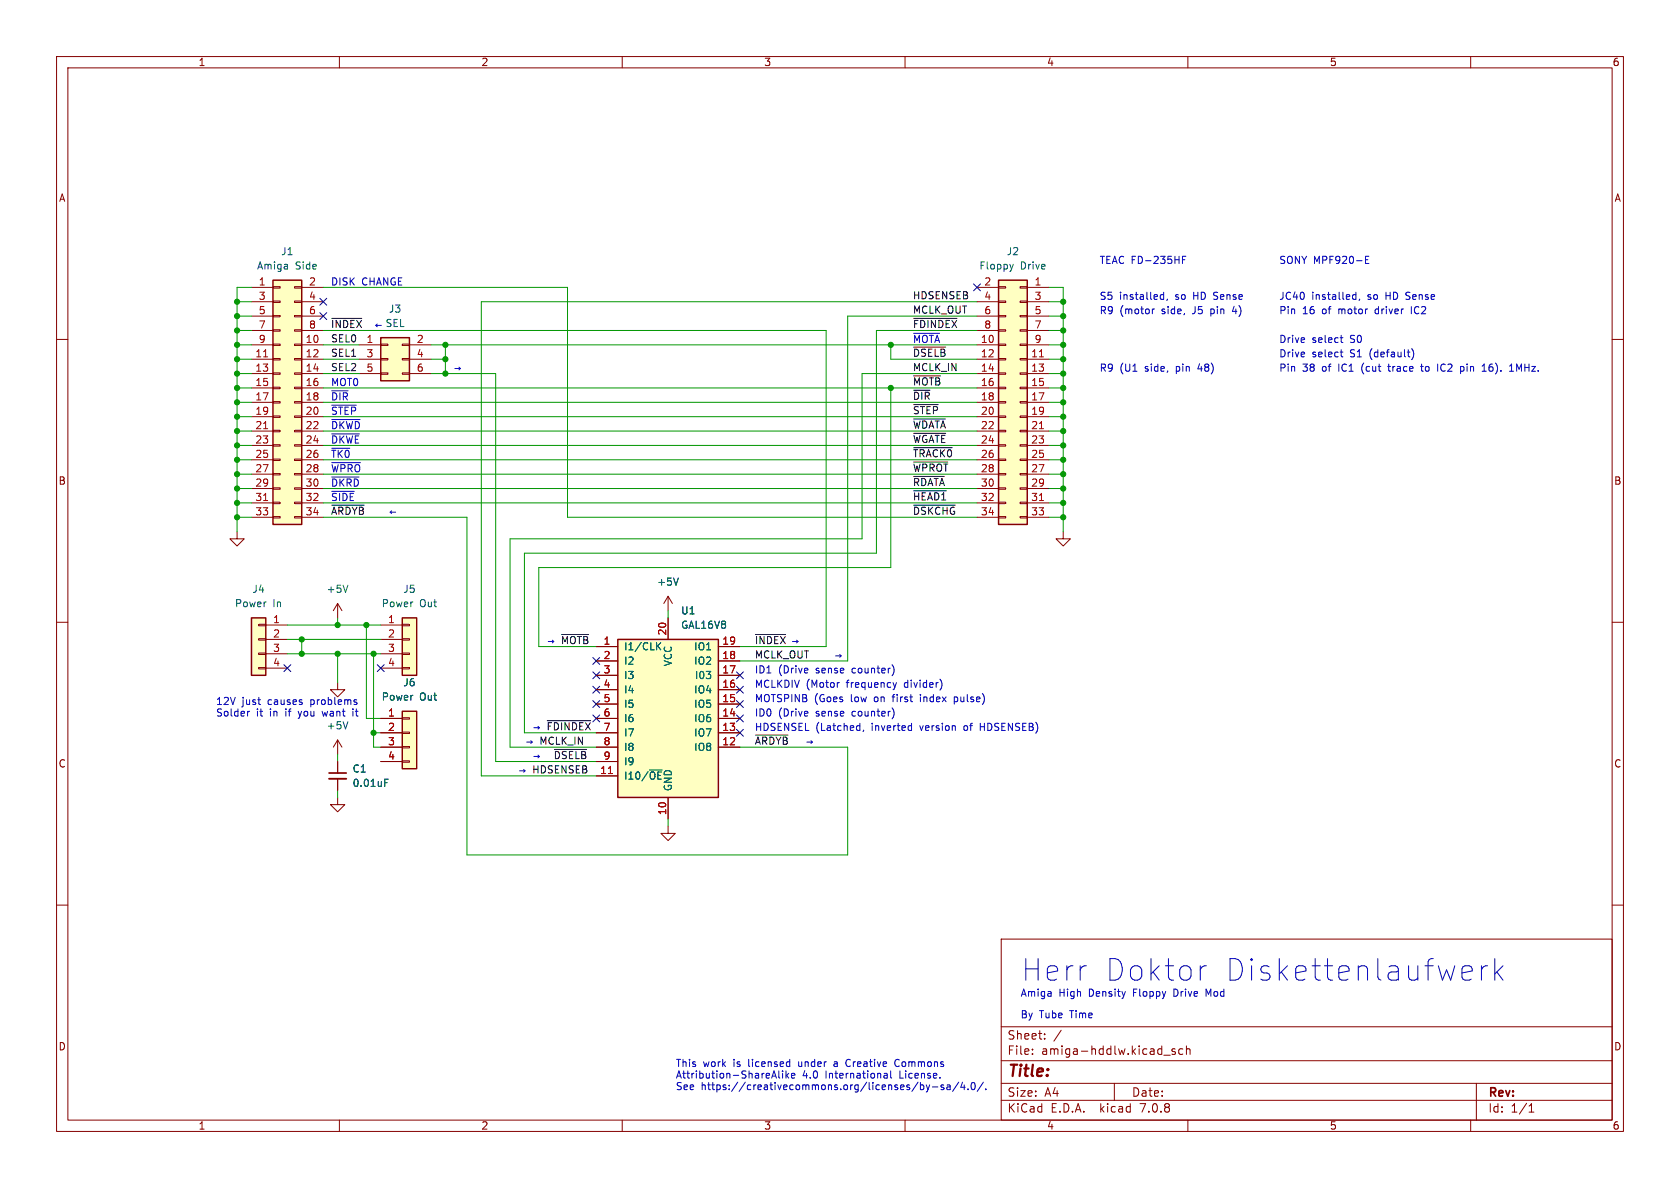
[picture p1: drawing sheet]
<svg xmlns="http://www.w3.org/2000/svg" width="297mm" height="210mm" viewBox="0 0 297 210" stroke-linecap="round" stroke-linejoin="round" font-family="sans-serif">
<g fill="none" stroke="#840000" stroke-width=".18">
<path d="M10 10h277v190h-277zM12 12h273v186h-273zM60 10v2M110 10v2M160 10v2M210 10v2M260 10v2M10 60h2M44.4 50.8h3.9M44.4 53.3h3.9M44.4 55.9h3.9M44.4 58.4h3.9"/>
<path d="M48.3 58.3h1.2v.2h-1.2zM48.3 55.8h1.2v.2h-1.2zM48.3 53.2h1.2v.3h-1.2zM48.3 50.7h1.2v.2h-1.2zM52.1 58.3h1.2v.2h-1.2zM52.1 55.8h1.2v.2h-1.2zM52.1 53.2h1.2v.3h-1.2zM52.1 50.7h1.2v.2h-1.2zM53.3 50.8h3.8M53.3 53.3h3.8M53.3 55.9h3.8M53.3 58.4h3.8"/>
<path d="M172.7 50.8h3.8M172.7 53.3h3.8M172.7 55.9h3.8M172.7 58.4h3.8M176.5 58.3h1.3v.2h-1.3zM176.5 55.8h1.3v.2h-1.3zM176.5 53.2h1.3v.3h-1.3zM176.5 50.7h1.3v.2h-1.3zM180.3 58.3h1.3v.2h-1.3zM180.3 55.8h1.3v.2h-1.3zM180.3 53.2h1.3v.3h-1.3zM180.3 50.7h1.3v.2h-1.3z"/>
<path d="M181.6 50.8h3.8M181.6 53.3h3.8M181.6 55.9h3.8M181.6 58.4h3.8M285 60h2M44.4 61h3.9M44.4 63.5h3.9M44.4 66h3.9M44.4 68.6h3.9M44.4 71.1h3.9M44.4 73.7h3.9M44.4 76.2h3.9"/>
<path d="M44.4 78.7h3.9M48.3 78.6h1.2v.3h-1.2zM48.3 76.1h1.2v.2h-1.2zM48.3 73.5h1.2v.3h-1.2zM48.3 71h1.2v.2h-1.2zM48.3 68.5h1.2v.2h-1.2zM48.3 65.9h1.2v.3h-1.2zM48.3 63.4h1.2v.2h-1.2zM48.3 60.8h1.2v.3h-1.2zM52.1 78.6h1.2v.3h-1.2zM52.1 76.1h1.2v.2h-1.2zM52.1 73.5h1.2v.3h-1.2z"/>
<path d="M52.1 71h1.2v.2h-1.2zM52.1 68.5h1.2v.2h-1.2zM52.1 65.9h1.2v.3h-1.2zM52.1 63.4h1.2v.2h-1.2zM52.1 60.8h1.2v.3h-1.2zM53.3 61h3.8M53.3 63.5h3.8M53.3 66h3.8M53.3 68.6h3.8M53.3 71.1h3.8M53.3 73.7h3.8M53.3 76.2h3.8"/>
<path d="M53.3 78.7h3.8M63.5 61h3.8M63.5 63.5h3.8M63.5 66h3.8M67.3 65.9h1.3v.3h-1.3zM67.3 63.4h1.3v.2h-1.3zM67.3 60.8h1.3v.3h-1.3zM71.1 65.9h1.3v.3h-1.3zM71.1 63.4h1.3v.2h-1.3zM71.1 60.8h1.3v.3h-1.3zM72.4 61h3.8M72.4 63.5h3.8"/>
<path d="M72.4 66h3.8M172.7 61h3.8M172.7 63.5h3.8M172.7 66h3.8M172.7 68.6h3.8M172.7 71.1h3.8M172.7 73.7h3.8M172.7 76.2h3.8M172.7 78.7h3.8M176.5 78.6h1.3v.3h-1.3zM176.5 76.1h1.3v.2h-1.3zM176.5 73.5h1.3v.3h-1.3z"/>
<path d="M176.5 71h1.3v.2h-1.3zM176.5 68.5h1.3v.2h-1.3zM176.5 65.9h1.3v.3h-1.3zM176.5 63.4h1.3v.2h-1.3zM176.5 60.8h1.3v.3h-1.3zM180.3 78.6h1.3v.3h-1.3zM180.3 76.1h1.3v.2h-1.3zM180.3 73.5h1.3v.3h-1.3zM180.3 71h1.3v.2h-1.3zM180.3 68.5h1.3v.2h-1.3zM180.3 65.9h1.3v.3h-1.3zM180.3 63.4h1.3v.2h-1.3z"/>
<path d="M180.3 60.8h1.3v.3h-1.3zM181.6 61h3.8M181.6 63.5h3.8M181.6 66h3.8M181.6 68.6h3.8M181.6 71.1h3.8M181.6 73.7h3.8M181.6 76.2h3.8M181.6 78.7h3.8M41.9 94v1.3h1.3l-1.3 1.2-1.3-1.2h1.3M44.4 81.3h3.9M44.4 83.8h3.9"/>
<path d="M44.4 86.4h3.9M44.4 88.9h3.9M44.4 91.4h3.9M48.3 91.3h1.2v.3h-1.2zM48.3 88.8h1.2v.2h-1.2zM48.3 86.2h1.2v.3h-1.2zM48.3 83.7h1.2v.2h-1.2zM48.3 81.2h1.2v.2h-1.2zM52.1 91.3h1.2v.3h-1.2zM52.1 88.8h1.2v.2h-1.2zM52.1 86.2h1.2v.3h-1.2zM52.1 83.7h1.2v.2h-1.2z"/>
<path d="M52.1 81.2h1.2v.2h-1.2zM53.3 81.3h3.8M53.3 83.8h3.8M53.3 86.4h3.8M53.3 88.9h3.8M53.3 91.4h3.8M172.7 81.3h3.8M172.7 83.8h3.8M172.7 86.4h3.8M172.7 88.9h3.8M172.7 91.4h3.8M176.5 91.3h1.3v.3h-1.3z"/>
<path d="M176.5 88.8h1.3v.2h-1.3zM176.5 86.2h1.3v.3h-1.3zM176.5 83.7h1.3v.2h-1.3zM176.5 81.2h1.3v.2h-1.3zM180.3 91.3h1.3v.3h-1.3zM180.3 88.8h1.3v.2h-1.3zM180.3 86.2h1.3v.3h-1.3zM180.3 83.7h1.3v.2h-1.3zM180.3 81.2h1.3v.2h-1.3zM181.6 81.3h3.8M181.6 83.8h3.8M181.6 86.4h3.8"/>
<path d="M181.6 88.9h3.8M181.6 91.4h3.8M188 94v1.3h-1.3l1.3 1.2 1.2-1.2h-1.2M10 110h2M45.7 118h1.3v.2h-1.3zM45.7 115.4h1.3v.3h-1.3zM45.7 112.9h1.3v.3h-1.3zM45.7 110.4h1.3v.2h-1.3zM47 110.5h3.8M47 113h3.8M47 115.6h3.8M47 118.1h3.8"/>
<path d="M59.7 106.7v2.5M59.7 106.7l-.8 1.3M59.7 106.7l.8 1.3M67.3 110.5h3.8M67.3 113h3.8M67.3 115.6h3.8M67.3 118.1h3.8M71.1 118h1.3v.2h-1.3zM71.1 115.4h1.3v.3h-1.3zM71.1 112.9h1.3v.3h-1.3zM71.1 110.4h1.3v.2h-1.3zM105.4 114.3h3.8"/>
<path d="M105.4 119.4h3.8M105.4 116.8h3.8M118.1 105.4v2.6M118.1 109.2v3.8M118.1 105.4l-.8 1.3M118.1 105.4l.8 1.3M127 114.3h3.8M127 119.4h3.8M127 116.8h3.8M285 110h2M59.7 120.7v1.2h1.3l-1.3 1.3-1.3-1.3h1.3M59.7 130.8l-.8 1.3"/>
<path d="M59.7 130.8v2.6M59.7 134.6v2.1M59.7 137.7v2M59.7 130.8l.8 1.3M67.3 132.1h3.8M67.3 129.5h3.8M67.3 127h3.8M67.3 134.6h3.8M71.1 134.5h1.3v.2h-1.3zM71.1 132h1.3v.2h-1.3zM71.1 129.4h1.3v.3h-1.3zM71.1 126.9h1.3v.2h-1.3z"/>
<path d="M105.4 137.2h3.8M105.4 132.1h3.8M105.4 129.5h3.8M105.4 127h3.8M105.4 124.5h3.8M105.4 121.9h3.8M105.4 134.6h3.8M127 132.1h3.8M127 129.5h3.8M127 127h3.8M127 124.5h3.8M127 121.9h3.8"/>
<path d="M10 160h2M59.7 141v1.2h-1.3l1.3 1.3 1.3-1.3h-1.3M118.1 146.1v1.2h-1.3l1.3 1.3 1.3-1.3h-1.3M118.1 141v3.8M285 160h2M177 166h108v32h-108zM60 198v2M110 198v2M160 198v2M177 194.5h108M177 191.5h108M177 187.5h108"/>
<path d="M177 181.5h108M182.5 186.3v.1M182.5 185.5v.1M184.7 183.6v.1M184.7 182.8v.1M187.6 182.1l-1.3 2M197 191.5v3M205.7 186.5h1.2M207.7 185.5l-.3-.1-.2 .2v.2l.5 .2v.3h-.5M209.1 185.5l-.4-.1-.3 .3v.4l.1 .2h.6M209.7 185.5l.3-.1 .3 .1 .1 .9M209.7 184.9v1.5"/>
<path d="M210 198v2M260 198v2M261 191.5v6.5M270.3 196.6h.9M270.3 195.5l.4-.4v1.5"/>
</g>
<g fill="#ffffc2" stroke="#ffffc2" stroke-width=".18">
<path d="M48.3 49.5h5v43.2h-5z"/>
<path d="M109.2 113h17.8v28h-17.8z"/>
<path d="M71.1 109.2h2.6v10.2h-2.6z"/>
<path d="M71.1 125.7h2.6v10.2h-2.6z"/>
<path d="M44.4 109.2h2.6v10.2h-2.6z"/>
<path d="M176.5 49.5h5.1v43.2h-5.1z"/>
<path d="M67.3 59.7h5.1v7.6h-5.1z"/>
</g>
<path d="M48.3 49.5h5v43.2h-5zM67.3 59.7h5.1v7.6h-5.1zM176.5 49.5h5.1v43.2h-5.1zM44.4 109.2h2.6v10.2h-2.6zM71.1 109.2h2.6v10.2h-2.6zM109.2 113h17.8v28h-17.8zM71.1 125.7h2.6v10.2h-2.6z" fill="none" stroke="#840000" stroke-width=".25"/>
<path d="M46.6 63.1h.7M46.6 75.8h.7M183.8 63.1h.7M183.8 75.8h.7M46.6 88.5h.7M183.8 88.5h.7M107.6 136.7h.7" fill="none" stroke="#a90000" stroke-width=".18"/>
<path d="M179.1 46.7l-.3 .9M61.5 103.4l-.4 1.3M116.3 114.2l.5 .7M116.8 113.6l-.7 .7M119.9 102.2l-.4 1.2M61.5 127.6l-.4 1.2M68 138.4h.4M68 137.7h.6" fill="none" stroke="#006464" stroke-width=".18"/>
<path d="M58.2 137.7h3" fill="none" stroke="#840000" stroke-width=".33"/>
<path d="M58.2 136.7h3" fill="none" stroke="#840000" stroke-width=".3"/>
<g fill="none" stroke="#0f0f0f" stroke-width=".18">
<path d="M58.6 56.3h5.4M161.5 56.3h7.7M161.5 79.1h6.8M161.5 74.1h5.6M161.5 69h2.9M161.5 66.4h4.8M161.5 61.4h5.7M161.5 71.5h4.4M161.5 76.6h5.7M58.6 89.3h5.8M161.5 81.7h6.1M161.5 89.3h7.4"/>
<path d="M161.5 84.2h5.4M161.5 86.8h5.8M99.3 112.2h4.8M133.6 112.2h5.3M96.7 127.4h7.7M98 132.5h5.7M133.6 129.9h5.7"/>
</g>
<g fill="none" stroke="#0000c2" stroke-width=".18">
<path d="M161.5 58.9h4.6M203.7 54.6v.9M204.1 54.6l-.4 .3M205.2 52.9h.5M205.2 52.1h.5M205.7 51.7v1.2M206.4 52.9l-.1 .2M209 45.9h.5M209.7 45.3h-.7v1.3M218.2 54.1l-.3 .9h.8M236.9 59.7h.5M239.2 52.9h.5"/>
<path d="M239.2 52.1h.5M239.7 51.7v1.2M240.4 52.9l-.1 .2M241.4 45.9h.4M242 45.3h-.6v1.3h.6M249.5 54.2v1.3M58.6 79.2h3.2M58.6 71.6h4.4M58.6 76.7h4.9M58.6 74.2h5.1M58.6 69.1h2.9M236.9 62.2h.5"/>
<path d="M237.1 60.4l.3 .1M237.1 62.9l.3 .2M245.3 64.8h.5M245.5 64.4l.1 1.2M249.6 61.6a1.46 1.46 0 0 1 0 2M251.1 64.8h.5M251.3 64.4v1l.3 .2M254.8 64.7v.6M258.3 64.8h.4l.1 .2v.5l-.5 .1M262 65.6h.7M262.3 64.5l.1-.1v1.2M266.9 65.6h.7"/>
<path d="M267 64.7l.2-.3v1.2M58.6 81.8h5.1M58.6 84.3h4.9M58.6 86.9h4M157.8 117.6a1.49 1.49 0 0 1 0 1.8M44.1 125.7l-.3 .2M56.9 125.7l.3 .9M62.4 125.7v.9M62.9 124.1l.2 .2-.2 .2M62.9 123.7l.2 .1M148.4 120.7h-.3M152.7 129.1l-.1 .2"/>
<path d="M157.8 125.2a1.49 1.49 0 0 1 0 1.8M157.9 120.7l.3 .8M158.2 121.5l-.1 .3M158.5 120.7l-.3 .8M160.8 128.3h.3M161.1 127.9v1.2M161.1 129.1h-.3M162.7 122.8v.1M162.7 123.2v.8M166.4 120.4l.1 .5-.1 .7M168.7 123.2v1.3M168.7 124h.4"/>
<path d="M169.1 123.2l-.4 .1M173.3 127.9v1.2M173.3 128.5h.7M213.3 170.7h-.4l-.5 .4M213.6 175.8l-.4-1v1.3M259 170.7h.7l.4 .2 .2 .4v.3l-1.8 .4M260.1 173.1l-.4 .2h-.7M261.9 170.7v2.6M263 170.7a.97 .97 0 0 0-1.1 .8M264.3 169.5v3.8M264.6 171.8l1.1 1.5M265.7 170.7l-1.4 1.5"/>
<path d="M136.5 190.2h.6M136.8 189.3l.5 1.3M137.7 189.3v1.1l.2 .2M138.3 189.3v.1M138.3 189.7v.9M139 189.3v1.3M139.1 190.1l.3 .5M139.4 189.7l-.4 .5M139.5 187.7l.1 .1M139.6 187.3v1.2M139.6 188.5h-.1M139.9 190.2l.6-.2v-.2l-.4-.1-.2 .2 .1 .6h.5"/>
<path d="M147.6 187.7l-.1 .1M147.6 188.1l-.2 .1 .2 .3M149.6 188.2l.4 .3M150 187.3l-.4 .3M156.2 190.4l.2 .2 .5-.1M156.3 189.8h.5l.1 .8M156.9 190l-.5 .1-.2 .2M157.5 189.3v1.1l.1 .2M158.7 187.3a.64 .64 0 0 0-.5 .6 .64 .64 0 0 0 .5 .6M162.3 191.3l-1.1 1.6M162.7 191.4v1.2M162.7 191.8h.4l.2 .2-.1 .6h-.5"/>
<path d="M163.7 191.8l.4 .8M164.1 192.6l-.4 .4M164.4 191.8l-.3 .8M164.8 192.1h1M166.8 191.8h-.3l-.2 .2 .1 .1 .4 .2v.3h-.5M167.4 191.8h.5l.1 .8M168 192.1h-.4l-.2 .2 .2 .3h.4M169.5 191.3l-1.1 1.6M170.2 191.3l-.3 .9h.7M170.5 191.8v.8M171.1 192.5v.1M171.9 191.4h.1a.68 .68 0 0 1 .4 .6 .68 .68 0 0 1-.4 .6 .84 .84 0 0 1-.1-1.2z"/>
<path d="M173.8 191.3l-1 1.6M174.3 192.5v.1"/>
</g>
<g fill="none" stroke="#009600" stroke-width=".18">
<path d="M41.9 58.4h2.5M41.9 53.3h2.5M41.9 55.9h2.5M44.4 50.8h-2.5v43.2M57.1 58.4h88.9v55.9h-15.2M57.1 50.8h43.2v40.6h72.4M172.7 58.4h-17.8v39.4h-62.2v31.7h12.7M172.7 53.3h-87.6v83.9h20.3M172.7 55.9h-22.8v60.9h-19.1M185.4 58.4h2.6M185.4 53.3h2.6M185.4 50.8h2.6v43.2"/>
<path d="M185.4 55.9h2.6M41.9 66h2.5M41.9 61h2.5M41.9 73.7h2.5M41.9 68.6h2.5M41.9 63.5h2.5M41.9 71.1h2.5M41.9 76.2h2.5M41.9 78.7h2.5M57.1 66h6.4M57.1 61h6.4M57.1 73.7h115.6"/>
<path d="M57.1 68.6h115.6M57.1 63.5h6.4M57.1 71.1h115.6M57.1 76.2h115.6M57.1 78.7h115.6M76.2 66h11.4v68.6h17.8M76.2 61h96.5M76.2 63.5h2.5M78.7 61v5M157.5 61v2.5h15.2M157.5 68.6v31.7h-62.3v14h10.2M172.7 66h-20.3v29.3h-62.2v36.8h15.2"/>
<path d="M185.4 66h2.6M185.4 61h2.6M185.4 73.7h2.6M185.4 68.6h2.6M185.4 63.5h2.6M185.4 71.1h2.6M185.4 76.2h2.6M185.4 78.7h2.6M41.9 91.4h2.5M41.9 86.4h2.5M41.9 88.9h2.5M41.9 83.8h2.5"/>
<path d="M41.9 81.3h2.5M57.1 91.4h25.4v59.7h67.4v-19h-19.1M57.1 86.4h115.6M57.1 88.9h115.6M57.1 83.8h115.6M57.1 81.3h115.6M185.4 91.4h2.6M185.4 86.4h2.6M185.4 88.9h2.6M185.4 83.8h2.6M185.4 81.3h2.6M50.8 110.5h16.5"/>
<path d="M50.8 115.6h16.5M50.8 113h16.5M53.3 113v2.6M59.7 109.2v1.3M59.7 115.6v5.1M64.8 110.5v16.5h2.5M66 115.6v16.5h1.3M118.1 108v1.2M59.7 133.4v1.2M59.7 139.7v1.3M66 129.5h1.3M118.1 144.8v1.3"/>
</g>
<g fill="none" stroke="#000084" stroke-width=".18">
<path d="M56.5 52.7l1.3 1.2M56.5 55.3l1.3 1.2M57.8 52.7l-1.3 1.2M57.8 55.3l-1.3 1.2M172.1 50.2l1.2 1.2M173.3 50.2l-1.2 1.2M50.2 117.5l1.2 1.2M51.4 117.5l-1.2 1.2M66.7 117.5l1.2 1.2M67.9 117.5l-1.2 1.2M104.8 118.8l1.2 1.2M104.8 116.2l1.2 1.2"/>
<path d="M106 118.8l-1.2 1.2M106 116.2l-1.2 1.2M130.2 118.8l1.2 1.2M131.4 118.8l-1.2 1.2M104.8 126.4l1.2 1.2M104.8 121.3l1.2 1.2M104.8 123.9l1.2 1.2M106 126.4l-1.2 1.2M106 121.3l-1.2 1.2M106 123.9l-1.2 1.2M130.2 121.3l1.2 1.2M130.2 123.9l1.2 1.2"/>
<path d="M130.2 128.9l1.2 1.2M130.2 126.4l1.2 1.2M131.4 121.3l-1.2 1.2M131.4 123.9l-1.2 1.2M131.4 128.9l-1.2 1.2M131.4 126.4l-1.2 1.2"/>
</g>
<g fill="#009600" stroke="#009600" stroke-width=".18">
<circle cx="64.8" cy="110.5" r=".46"/>
<circle cx="53.3" cy="115.6" r=".46"/>
<circle cx="66" cy="129.5" r=".46"/>
<circle cx="59.7" cy="110.5" r=".46"/>
<circle cx="59.7" cy="115.6" r=".46"/>
<circle cx="53.3" cy="113" r=".46"/>
<circle cx="66" cy="115.6" r=".46"/>
<circle cx="41.9" cy="58.4" r=".46"/>
<circle cx="41.9" cy="61" r=".46"/>
<circle cx="41.9" cy="55.9" r=".46"/>
<circle cx="41.9" cy="53.3" r=".46"/>
<circle cx="41.9" cy="83.8" r=".46"/>
<circle cx="41.9" cy="81.3" r=".46"/>
<circle cx="41.9" cy="71.1" r=".46"/>
<circle cx="41.9" cy="73.7" r=".46"/>
<circle cx="41.9" cy="76.2" r=".46"/>
<circle cx="41.9" cy="78.7" r=".46"/>
<circle cx="41.9" cy="86.4" r=".46"/>
<circle cx="41.9" cy="88.9" r=".46"/>
<circle cx="41.9" cy="91.4" r=".46"/>
<circle cx="41.9" cy="68.6" r=".46"/>
<circle cx="41.9" cy="63.5" r=".46"/>
<circle cx="41.9" cy="66" r=".46"/>
<circle cx="78.7" cy="61" r=".46"/>
<circle cx="78.7" cy="63.5" r=".46"/>
<circle cx="78.7" cy="66" r=".46"/>
<circle cx="157.5" cy="61" r=".46"/>
<circle cx="157.5" cy="68.6" r=".46"/>
<circle cx="188" cy="68.6" r=".46"/>
<circle cx="188" cy="63.5" r=".46"/>
<circle cx="188" cy="66" r=".46"/>
<circle cx="188" cy="81.3" r=".46"/>
<circle cx="188" cy="78.7" r=".46"/>
<circle cx="188" cy="83.8" r=".46"/>
<circle cx="188" cy="76.2" r=".46"/>
<circle cx="188" cy="86.4" r=".46"/>
<circle cx="188" cy="88.9" r=".46"/>
<circle cx="188" cy="91.4" r=".46"/>
<circle cx="188" cy="55.9" r=".46"/>
<circle cx="188" cy="61" r=".46"/>
<circle cx="188" cy="53.3" r=".46"/>
<circle cx="188" cy="58.4" r=".46"/>
<circle cx="188" cy="71.1" r=".46"/>
<circle cx="188" cy="73.7" r=".46"/>
</g>
<g font-size="5.3" fill="#0000c2">
<text x="180.3" y="173.7">Herr</text>
<text x="194.9" y="173.7">Doktor</text>
<text x="215.8" y="173.7">Diskettenlaufwerk</text>
</g>
<text font-size="2.8" fill="#840000" x="178" y="190.9">Title:</text>
<g font-size="2.1" fill="#840000">
<text x="178" y="184">Sheet:</text>
<text x="178" y="186.7">File:</text>
<text x="184.1" y="186.7">amiga-hddlw.kicad_sch</text>
<text x="178" y="196.9">KiCad</text>
<text x="178" y="194.1">Size:</text>
<text x="184.7" y="194.1">A4</text>
<text x="185.7" y="196.9">E.D.A.</text>
<text x="194.6" y="196.9">kicad</text>
<text x="200" y="194.1">Date:</text>
<text x="201.8" y="196.9">7.0.8</text>
<text x="263" y="194.3">Rev:</text>
<text x="263" y="196.9">Id:</text>
<text x="267.1" y="196.9">1/1</text>
</g>
<g font-size="1.8" fill="#840000">
<text x="35" y="11.9">1</text>
<text x="85" y="11.9">2</text>
<text x="135" y="11.9">3</text>
<text x="185" y="11.9">4</text>
<text x="235" y="11.9">5</text>
<text x="285" y="11.9">6</text>
<text x="10.3" y="35.9">A</text>
<text x="285.3" y="35.9">A</text>
<text x="10.3" y="85.9">B</text>
<text x="285.3" y="85.9">B</text>
<text x="10.3" y="135.9">C</text>
<text x="285.3" y="135.9">C</text>
<text x="10.3" y="185.9">D</text>
<text x="285.3" y="185.9">D</text>
<text x="35" y="199.9">1</text>
<text x="85" y="199.9">2</text>
<text x="135" y="199.9">3</text>
<text x="185" y="199.9">4</text>
<text x="235" y="199.9">5</text>
<text x="285" y="199.9">6</text>
</g>
<g font-size="1.8" fill="#006464">
<text x="45.3" y="47.9">Amiga</text>
<text x="49.6" y="45.3">J1</text>
<text x="52.2" y="47.9">Side</text>
<text x="173" y="47.9">Floppy</text>
<text x="177.9" y="45.3">J2</text>
<text x="180.4" y="47.9">Drive</text>
<text x="68.1" y="58">SEL</text>
<text x="68.7" y="55.5">J3</text>
<text x="41.4" y="107.5">Power</text>
<text x="44.5" y="105">J4</text>
<text x="48.2" y="107.5">In</text>
<text x="57.7" y="105">+5V</text>
<text x="67.4" y="107.5">Power</text>
<text x="71.2" y="105">J5</text>
<text x="74.2" y="107.5">Out</text>
<text x="116.1" y="103.7">+5V</text>
<text x="120.3" y="108.8">U1</text>
<text x="120.3" y="111.4">GAL16V8</text>
<text x="110.2" y="115.2">I1/CLK</text>
<text x="110.2" y="117.7">I2</text>
<text x="119" y="117.9" transform="rotate(-90 119 117.9)">VCC</text>
<text x="122.6" y="117.7">IO2</text>
<text x="122.6" y="115.2">IO1</text>
<text x="67.4" y="124.1">Power</text>
<text x="71.2" y="121.5">J6</text>
<text x="74.2" y="124.1">Out</text>
<text x="110.2" y="120.2">I3</text>
<text x="110.2" y="122.8">I4</text>
<text x="110.2" y="125.3">I5</text>
<text x="122.6" y="125.3">IO5</text>
<text x="122.6" y="122.8">IO4</text>
<text x="122.8" y="120.2">I03</text>
<text x="57.7" y="129.1">+5V</text>
<text x="110.2" y="127.9">I6</text>
<text x="110.2" y="130.4">I7</text>
<text x="122.6" y="130.4">IO7</text>
<text x="122.6" y="127.9">IO6</text>
<text x="62.2" y="136.8">C1</text>
<text x="110.2" y="132.9">I8</text>
<text x="110.2" y="135.5">I9</text>
<text x="122.6" y="132.9">IO8</text>
<text x="62.2" y="139.3">0.01uF</text>
<text x="110.2" y="138">I10/~{OE}</text>
<text x="119" y="140" transform="rotate(-90 119 140)">GND</text>
</g>
<g font-size="1.8" fill="#0000c2">
<text x="194.3" y="46.7">TEAC FD-235HF</text>
<text x="226.1" y="46.7">SONY MPF920-E</text>
<text x="58.4" y="50.6">DISK</text>
<text x="63.9" y="50.6">CHANGE</text>
<text x="194.3" y="53.1">S5</text>
<text x="197.9" y="53.1">installed,</text>
<text x="207.9" y="53.1">so</text>
<text x="211.2" y="53.1">HD Sense</text>
<text x="226.1" y="53.1">JC40</text>
<text x="231.9" y="53.1">installed,</text>
<text x="241.9" y="53.1">so</text>
<text x="245.2" y="53.1">HD Sense</text>
<text x="58.4" y="58.1">~{INDEX}þÿ!•</text>
<text x="194.3" y="55.6">R9</text>
<text x="198" y="55.6">(motor</text>
<text x="205.5" y="55.6">side,</text>
<text x="211.1" y="55.6">J5</text>
<text x="214.5" y="55.6">pin</text>
<text x="218.5" y="55.6">4)</text>
<text x="226.1" y="55.6">Pin</text>
<text x="230.3" y="55.6">16</text>
<text x="233.8" y="55.6">of</text>
<text x="236.9" y="55.6">motor</text>
<text x="243.6" y="55.6">driver</text>
<text x="250.1" y="55.6">IC2</text>
<text x="80" y="65.8">þÿ!’</text>
<text x="161.3" y="60.7">~{MOTA}</text>
<text x="194.3" y="65.8">R9</text>
<text x="198" y="65.8">(U1</text>
<text x="202.5" y="65.8">side,</text>
<text x="208.2" y="65.8">pin</text>
<text x="212.2" y="65.8">48)</text>
<text x="226.1" y="60.7">Drive</text>
<text x="226.1" y="63.3">Drive</text>
<text x="226.1" y="65.8">Pin</text>
<text x="230.3" y="65.8">38</text>
<text x="231.9" y="60.7">select</text>
<text x="231.9" y="63.3">select</text>
<text x="233.8" y="65.8">of</text>
<text x="236.9" y="65.8">IC1</text>
<text x="238.8" y="60.7">S0</text>
<text x="238.8" y="63.3">S1</text>
<text x="241.1" y="65.8">(cut</text>
<text x="242.4" y="63.3">(default)</text>
<text x="246.1" y="65.8">trace</text>
<text x="252.1" y="65.8">to</text>
<text x="255.2" y="65.8">IC2</text>
<text x="259.4" y="65.8">pin</text>
<text x="263.5" y="65.8">16).</text>
<text x="268.5" y="65.8">1MHz.</text>
<text x="58.4" y="70.9">~{DIR}</text>
<text x="58.4" y="68.3">MOT0</text>
<text x="58.4" y="73.4">~{STEP}</text>
<text x="58.4" y="76">~{DKWD}</text>
<text x="58.4" y="81">~{TK0}</text>
<text x="58.4" y="83.6">~{WPRO}</text>
<text x="58.4" y="78.5">~{DKWE}</text>
<text x="58.4" y="86.1">~{DKRD}</text>
<text x="58.4" y="88.7">~{SIDE}</text>
<text x="68.6" y="91.2">þÿ!•</text>
<text x="96.5" y="114.1">þÿ!’~{MOTB}1</text>
<text x="133.3" y="119.1">ID1</text>
<text x="137.6" y="119.1">(Drive</text>
<text x="139.7" y="114.1">þÿ!’</text>
<text x="144.3" y="119.1">sense</text>
<text x="147.3" y="116.6">þÿ!’</text>
<text x="150.9" y="119.1">counter)</text>
<text x="38.1" y="124.7">12V</text>
<text x="42.8" y="124.7">just</text>
<text x="47.5" y="124.7">causes</text>
<text x="55.2" y="124.7">problems</text>
<text x="133.3" y="121.7">MCLKDIV</text>
<text x="133.3" y="124.2">MOTSPINB</text>
<text x="142.5" y="121.7">(Motor</text>
<text x="144" y="124.2">(Goes</text>
<text x="149.8" y="121.7">frequency</text>
<text x="150.5" y="124.2">low</text>
<text x="154.8" y="124.2">on</text>
<text x="158.3" y="124.2">first</text>
<text x="160.1" y="121.7">divider)</text>
<text x="163.3" y="124.2">index</text>
<text x="169.5" y="124.2">pulse)</text>
<text x="38.1" y="126.8">Solder</text>
<text x="45.3" y="126.8">it</text>
<text x="47.8" y="126.8">in</text>
<text x="50.7" y="126.8">if</text>
<text x="53.2" y="126.8">you</text>
<text x="57.7" y="126.8">want</text>
<text x="63.2" y="126.8">it</text>
<text x="92.7" y="131.8">þÿ!’MCLK_IN</text>
<text x="94" y="129.3">þÿ!’~{FDINDEX}7</text>
<text x="133.3" y="131.7">~{ARDYB} þÿ!’</text>
<text x="133.3" y="129.3">HDSENSEL</text>
<text x="133.3" y="126.8">ID0</text>
<text x="137.6" y="126.8">(Drive</text>
<text x="144.2" y="129.3">(Latched,</text>
<text x="144.3" y="126.8">sense</text>
<text x="150.9" y="126.8">counter)</text>
<text x="154.2" y="129.3">inverted</text>
<text x="162.9" y="129.3">version</text>
<text x="170.9" y="129.3">of</text>
<text x="173.9" y="129.3">HDSENSEB)</text>
<text x="91.4" y="136.9">þÿ!’HDSENSEB</text>
<text x="94" y="134.4">þÿ!’ ~{DSELB} 9</text>
<text x="180.3" y="176.3">Amiga</text>
<text x="187.2" y="176.3">High</text>
<text x="192.6" y="176.3">Density</text>
<text x="200.6" y="176.3">Floppy</text>
<text x="207.9" y="176.3">Drive</text>
<text x="213.8" y="176.3">Mod</text>
<text x="180.3" y="180.1">By</text>
<text x="183.7" y="180.1">Tube</text>
<text x="189.3" y="180.1">Time</text>
<text x="119.4" y="188.7">This</text>
<text x="119.4" y="190.7">Attribution-ShareAlike</text>
<text x="124.3" y="188.7">work</text>
<text x="129.8" y="188.7">is</text>
<text x="132.6" y="188.7">licensed</text>
<text x="141.6" y="188.7">under</text>
<text x="141.8" y="190.7">4.0</text>
<text x="146" y="190.7">International</text>
<text x="148.1" y="188.7">a</text>
<text x="150.4" y="188.7">Creative</text>
<text x="159.3" y="188.7">Commons</text>
<text x="159.3" y="190.7">License.</text>
<text x="119.4" y="192.8">See</text>
<text x="123.9" y="192.8">https://creativecommons.org/licenses/by-sa/4.0/.</text>
</g>
<g font-size="1.8" fill="#a90000">
<text x="45.6" y="50.5">1</text>
<text x="45.6" y="53.1">3</text>
<text x="54.5" y="50.5">2</text>
<text x="54.5" y="53.1">4</text>
<text x="173.9" y="50.5">2</text>
<text x="173.9" y="53.1">4</text>
<text x="182.8" y="50.5">1</text>
<text x="182.8" y="53.1">3</text>
<text x="45.6" y="55.6">5</text>
<text x="45.6" y="58.2">7</text>
<text x="54.5" y="55.6">6</text>
<text x="54.5" y="58.2">8</text>
<text x="173.9" y="55.6">6</text>
<text x="173.9" y="58.2">8</text>
<text x="182.8" y="55.6">5</text>
<text x="182.8" y="58.2">7</text>
<text x="45" y="63.2">11</text>
<text x="45" y="65.8">13</text>
<text x="45.6" y="60.7">9</text>
<text x="53.9" y="60.7">10</text>
<text x="53.9" y="63.2">12</text>
<text x="53.9" y="65.8">14</text>
<text x="64.7" y="60.7">1</text>
<text x="64.7" y="63.2">3</text>
<text x="64.7" y="65.8">5</text>
<text x="73.6" y="60.7">2</text>
<text x="73.6" y="63.2">4</text>
<text x="73.6" y="65.8">6</text>
<text x="173.3" y="60.7">10</text>
<text x="173.3" y="63.2">12</text>
<text x="173.3" y="65.8">14</text>
<text x="182.2" y="63.2">11</text>
<text x="182.2" y="65.8">13</text>
<text x="182.8" y="60.7">9</text>
<text x="45" y="68.3">15</text>
<text x="45" y="70.9">17</text>
<text x="53.9" y="68.3">16</text>
<text x="53.9" y="70.9">18</text>
<text x="173.3" y="68.3">16</text>
<text x="173.3" y="70.9">18</text>
<text x="182.2" y="68.3">15</text>
<text x="182.2" y="70.9">17</text>
<text x="45" y="73.4">19</text>
<text x="45" y="75.9">21</text>
<text x="53.9" y="73.4">20</text>
<text x="53.9" y="75.9">22</text>
<text x="173.3" y="73.4">20</text>
<text x="173.3" y="75.9">22</text>
<text x="182.2" y="73.4">19</text>
<text x="182.2" y="75.9">21</text>
<text x="45" y="78.5">23</text>
<text x="45" y="81">25</text>
<text x="45" y="83.6">27</text>
<text x="53.9" y="78.5">24</text>
<text x="53.9" y="81">26</text>
<text x="53.9" y="83.6">28</text>
<text x="173.3" y="78.5">24</text>
<text x="173.3" y="81">26</text>
<text x="173.3" y="83.6">28</text>
<text x="182.2" y="78.5">23</text>
<text x="182.2" y="81">25</text>
<text x="182.2" y="83.6">27</text>
<text x="45" y="86.1">29</text>
<text x="45" y="88.6">31</text>
<text x="53.9" y="86.1">30</text>
<text x="53.9" y="88.6">32</text>
<text x="173.3" y="86.1">30</text>
<text x="173.3" y="88.6">32</text>
<text x="182.2" y="86.1">29</text>
<text x="182.2" y="88.6">31</text>
<text x="45" y="91.2">33</text>
<text x="53.9" y="91.2">34</text>
<text x="173.3" y="91.2">34</text>
<text x="182.2" y="91.2">33</text>
<text x="48.2" y="110.2">1</text>
<text x="48.2" y="112.8">2</text>
<text x="68.5" y="110.2">1</text>
<text x="68.5" y="112.8">2</text>
<text x="117.9" y="112.4" transform="rotate(-90 117.9 112.4)">20</text>
<text x="48.2" y="115.3">3</text>
<text x="48.2" y="117.9">4</text>
<text x="68.5" y="115.3">3</text>
<text x="68.5" y="117.9">4</text>
<text x="106.6" y="116.6">2</text>
<text x="106.6" y="119.1">3</text>
<text x="106.6" y="114">1</text>
<text x="127.6" y="119.1">17</text>
<text x="127.6" y="116.6">18</text>
<text x="127.6" y="114">19</text>
<text x="106.6" y="121.7">4</text>
<text x="106.6" y="124.2">5</text>
<text x="127.6" y="124.2">15</text>
<text x="127.6" y="121.7">16</text>
<text x="68.5" y="126.7">1</text>
<text x="68.5" y="129.3">2</text>
<text x="68.5" y="131.8">3</text>
<text x="106.6" y="126.7">6</text>
<text x="106.6" y="131.8">8</text>
<text x="106.6" y="129.3">7</text>
<text x="127.6" y="131.8">12</text>
<text x="127.6" y="129.3">13</text>
<text x="127.6" y="126.7">14</text>
<text x="68.5" y="134.4">4</text>
<text x="106" y="136.9">11</text>
<text x="106.6" y="134.4">9</text>
<text x="117.9" y="144.2" transform="rotate(-90 117.9 144.2)">10</text>
</g>
<g font-size="1.8" fill="#0f0f0f">
<text x="161.3" y="53">HDSENSEB</text>
<text x="161.3" y="58.1">~{FDINDEX}</text>
<text x="161.3" y="55.5">MCLK_OUT</text>
<text x="58.4" y="63.2">SEL1</text>
<text x="58.4" y="65.7">SEL2</text>
<text x="58.4" y="60.6">SEL0</text>
<text x="161.3" y="65.7">MCLK_IN</text>
<text x="161.3" y="63.2">~{DSELB}</text>
<text x="161.3" y="70.8">~{DIR}</text>
<text x="161.3" y="68.2">~{MOTB}</text>
<text x="161.3" y="75.9">~{WDATA}</text>
<text x="161.3" y="73.3">~{STEP}</text>
<text x="161.3" y="80.9">~{TRACK0}</text>
<text x="161.3" y="83.5">~{WPROT}</text>
<text x="161.3" y="78.4">~{WGATE}</text>
<text x="161.3" y="86">~{RDATA}</text>
<text x="161.3" y="88.6">~{HEAD1}</text>
<text x="58.4" y="91.1">~{ARDYB}</text>
<text x="161.3" y="91.1">~{DSKCHG}</text>
<text x="133.3" y="114">~{INDEX}</text>
<text x="133.3" y="116.5">MCLK_OUT</text>
</g>
</svg>
